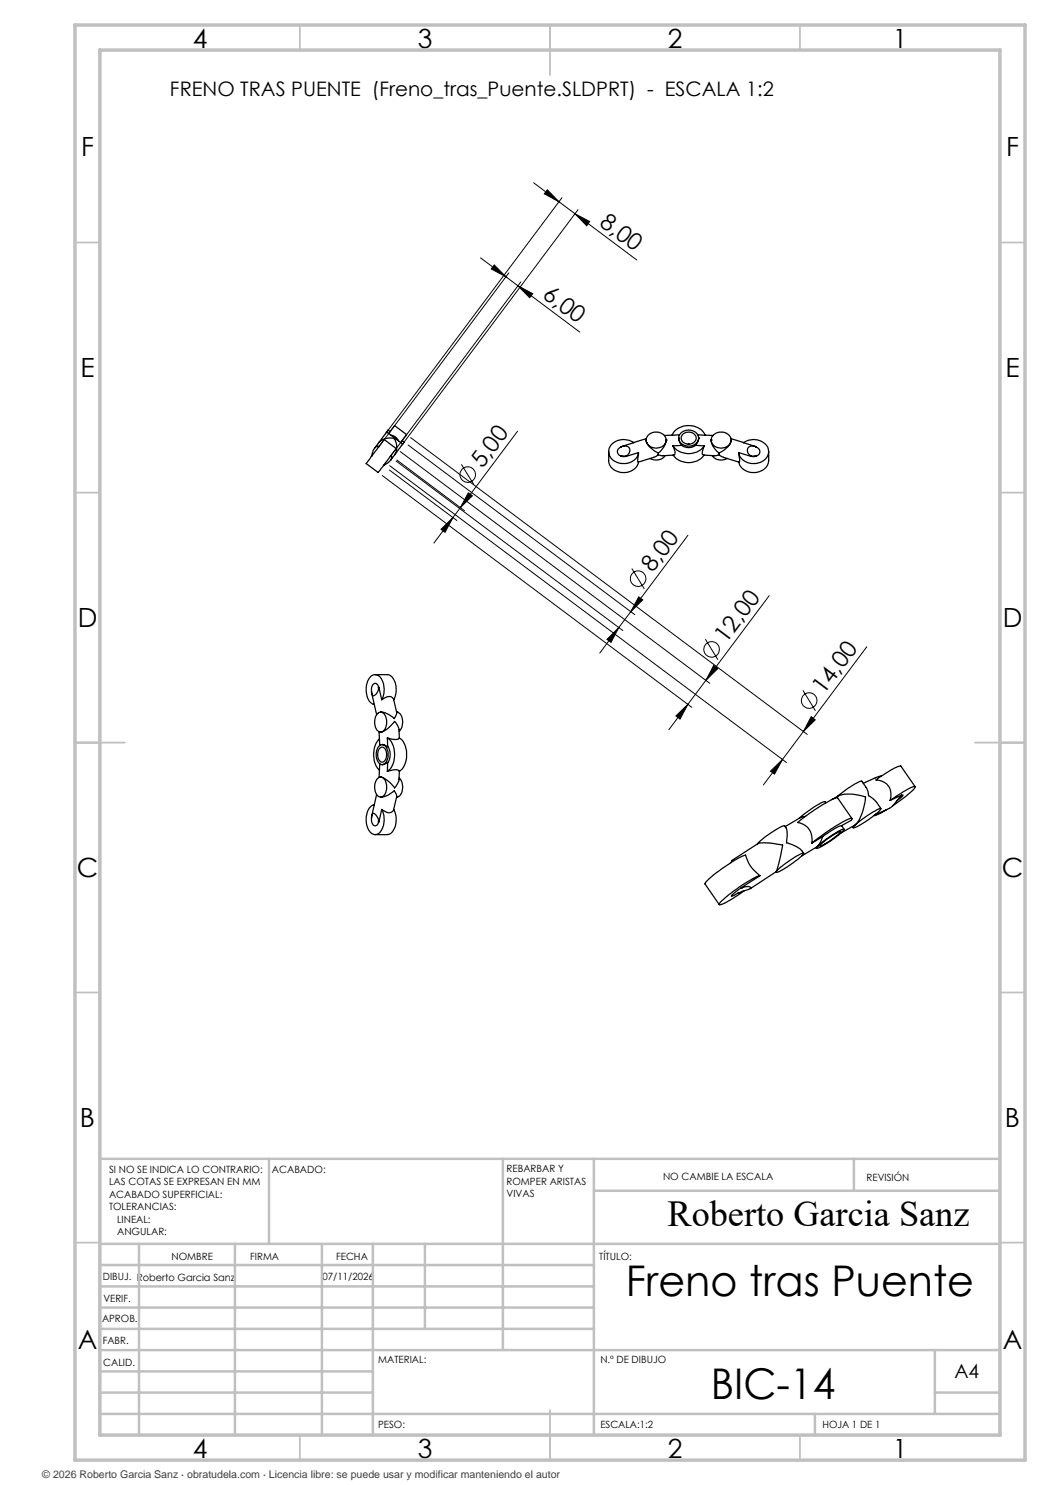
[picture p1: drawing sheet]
<svg xmlns="http://www.w3.org/2000/svg" width="210mm" height="297mm" viewBox="0 0 210 297" stroke-linecap="round" stroke-linejoin="round" font-family="sans-serif">
<g fill="none" stroke="#000" stroke-width=".2">
<path d="M106.7 36.5l5.1 3.9M109.5 38l2.3 2.4-2.9-1.6zM112.4 39.5l-35.4 47.3M96.1 51.6l5.1 3.7M98.8 53l2.4 2.3-3-1.5zM101.2 55.3l14.8 11.1M101.8 54.6l-26.2 34.9M103.6 57.1l2.9 1.6-.6 .8zM104.2 56.4l-26.2 34.9M111.8 40.4l3.2 2.4M115 42.8l12.4 9.2M115 42.8l2.9 1.5-.6 .9z"/>
<path d="M115.6 41.9l-35.4 47.3M76.4 95.1l62 46.4M77.9 94l13.5 10.1M77.9 93.1l79.4 59.4M79.2 92.2l45.4 33.9M79.4 92l13.5 10.1M80 90.3l62 46.4M81.6 89l45.4 33.9M82.1 87.5l79.4 59.4M92.3 92.9l2.5 4.1M93.7 98.6l.8 .6-2.4 2.3zM103.5 86.3l-11.4 15.2"/>
<path d="M88.2 105.9l2.4-2.4-1.6 3zM90.6 103.5l-3.8 5.1M92.1 101.5l-1.5 2M126.4 113.7l2.5 4.1M127.7 119.4l.9 .6-2.4 2.3zM137.6 107.1l-11.4 15.2M153.8 119.1l-12.6 17M123.8 125.5l-1.6 3-.8-.6zM123.8 125.5l-3.9 5.1M126.2 122.3l-2.4 3.2M141.1 127.8l2.5 4.1M141.2 136.1l-7.4 9.8"/>
<path d="M142.7 133.1l.8 .6-2.3 2.4zM160.6 138.1l2.5 4.1M173.4 129.4l-16.9 22.5M135.2 143.2l2.4-2.3-1.6 2.9zM154.1 154.2l2.4-2.3-1.6 2.9zM156.5 151.9l-3.8 5.1M162.2 143.3l.9 .7-2.4 2.3z"/>
<circle cx="93.5" cy="94.9" r="1.56"/>
<circle cx="127.6" cy="115.7" r="1.56"/>
<circle cx="142.3" cy="129.9" r="1.56"/>
<circle cx="161.8" cy="140.1" r="1.56"/>
</g>
<g fill="none" stroke="#c0c0c0" stroke-width=".35">
<path d="M60 5v5M110 5v10M160 5v5M15 48.5h5M200 48.5h5M15 98.5h5M200 98.5h5M15 148.5h10M195 148.5h10M15 198.5h5M200 198.5h5M15 248.5h5"/>
<path d="M200 248.5h5M60 287v5M110 282v10M160 287v5"/>
</g>
<g fill="none" stroke="#c0c0c0" stroke-width=".5">
<path d="M53.8 231.8v17M100.6 231.8v38.2M118.8 231.8v55.2M118.8 238.2h81.2M170.8 231.8v6.4M200 231.8h-180v55.2M20 248.8h180M20 257.3h98.8M20 253h98.8M27.8 248.8v38.2M47 248.8v38.2M64.4 248.8v38.2"/>
<path d="M74.6 248.8v38.2M85 248.8v17M20 265.8h98.8M20 261.5h98.8M20 278.5h54.6M20 274.3h54.6M20 270h180M187 278.5h13M187 270v12.8M20 282.8h180M163 282.8v4.2"/>
</g>
<path d="M15 5h190v287h-190zM20 10h180v277h-180z" fill="none" stroke="#c0c0c0" stroke-width=".7"/>
<g fill="#000">
<path d="M103.6 57.1l2.9 1.6-.6 .8zM98.8 53l2.4 2.3-3-1.5z"/>
<path d="M115 42.8l2.9 1.5-.6 .9zM109.5 38l2.3 2.4-2.9-1.6z"/>
<path d="M88.2 105.9l2.4-2.4-1.6 3zM93.7 98.6l.8 .6-2.4 2.3z"/>
<path d="M123.8 125.5l-1.6 3-.8-.6zM127.7 119.4l.9 .6-2.4 2.3z"/>
<path d="M135.2 143.2l2.4-2.3-1.6 2.9zM142.7 133.1l.8 .6-2.3 2.4z"/>
<path d="M154.1 154.2l2.4-2.3-1.6 2.9zM162.2 143.3l.9 .7-2.4 2.3z"/>
</g>
<g fill="none" stroke="#000" stroke-width=".25">
<path d="M74.3 91.2v.1M75.7 89.4v-.1a.96 .96 0 0 0-1.1 .9l-.3 1M75.7 89.4h.1M75.7 88.6a2.93 2.93 0 0 1 3.1-.9 3.1 3.1 0 0 1 .1 3.3M75.7 88.6l-.8 1.1M75.8 89.3l-.1 .1M76.7 93.1h.1M76.8 87.9l2.4 1.8-3.6 4.8-2.4-1.8zM77.3 86.4l-1.6 2.2M77.3 86.4l3.2 2.4M77.7 86.7l1.2-1.6 2.4 1.8-1.2 1.6M78 86.3l-.4-.3-.3 .4"/>
<path d="M78.1 87a2.06 2.06 0 0 1 1.6 1.2M78.1 91.2h.1M78.2 91.2a.92 .92 0 0 1-.5 1.3l-.9 .6M78.2 91.1v.1M78.9 91l-.8 1.1M80.4 88.1l.4 .3-.3 .4M80.5 88.8l-1.6 2.2M121.7 90.3v1.8a2.9 2.9 0 0 0 4 2.3 2.58 2.58 0 0 0 2-2M124.2 89.3l2.6-.8a3.2 3.2 0 0 0-5 1.4 2.62 2.62 0 0 0 3.1 2.8 2.73 2.73 0 0 0 2.8-2.2M124.2 89.3l.1 .1M124.3 89.4a.96 .96 0 0 0-.8 1 .96 .96 0 0 0 1 .9h.7M124.3 89.4a1.06 1.06 0 0 1 1.6 .3 1.06 1.06 0 0 1-.7 1.5"/>
<path d="M124.3 91.2l.8 .1M124.3 91.2h.1M124.3 89.4h.1M124.3 91.2h-.1M125.2 91.2v.1M125.2 91.3h.1M127.7 90.5l-.1 .8a.88 .88 0 0 0 .1 1.1l3-.9 1-.6M127.7 90.5l-2.5 .8M129.2 88l.2 .6M129.3 87.7l-2.6 .8M129.4 88.6l.6 .9 1.7 1.1M129.6 87.1a2.12 2.12 0 0 1 2.1-.6 2.12 2.12 0 0 1 1.5 1.6 2.06 2.06 0 0 1-2 1.5 2.06 2.06 0 0 1-2-1.7z"/>
<path d="M131.7 90.6v.3M133 91.1a2.29 2.29 0 0 1-3 .6M133.2 88h.1M133.2 88l-.4 1.4-1.1 1.2M134.4 87l-1.5 .1M134.6 89.2a3.9 3.9 0 0 0 6.3 0M134.6 89.2l.1 .3a1.16 1.16 0 0 1 .1 1.5l-2.4 .2-.7-.3M134.6 91a3.9 3.9 0 0 0 6.2 0M135.7 87.6h.1M135.7 87.6v.1M135.7 87.7l.3 .8 .3 .6M135.7 87.7a2.09 2.09 0 0 0 1.9 1.5 2.09 2.09 0 0 0 2-1.1l.1-.4"/>
<path d="M135.7 87.7a2.02 2.02 0 0 1 3.3-1.3 1.46 1.46 0 0 1 .7 1.3M135.9 87l-1.5 .1M136.3 89.1a2.35 2.35 0 0 0 2.8 0M136.3 89.1l-1.7 .1M136.6 86.9a1.58 1.58 0 0 1 1.6-.4 1.58 1.58 0 0 1 1 1.2 1.52 1.52 0 0 1-1.6 1.1 1.52 1.52 0 0 1-1.4-1.4zM137.6 88.8h.2M139.1 89.1l1.8 .1M139.6 87l1.5 .1a3.8 3.8 0 0 0-6.7 0M139.7 87.6h.1M139.7 87.7l-.1 .6-.5 .8M139.7 87.6v.1M140.9 89.2a2.62 2.62 0 0 0-.4 1.7l2.4 .3 .9-.3"/>
<path d="M141 87l1.6 .1M142.2 88h.1M142.2 88l.1 .6 .4 .8 1.1 1.2M142.4 91.1a2.29 2.29 0 0 0 3.1 .6M142.8 86.9a2.08 2.08 0 0 1 3.4 1.2 2.06 2.06 0 0 1-2 1.5 2.06 2.06 0 0 1-2-1.5l.2-.7zM143.8 90.6v.3M146.1 88.6l-1 1.2-1.3 .8M146.2 87.7l2.5 .8M146.2 88l-.1 .6M147.7 90.5l.1 .8a.95 .95 0 0 1 0 1.1l-3.1-.9-.9-.6M147.7 90.5l2.5 .8M150.3 91.2l-.1 .1"/>
<path d="M150.3 91.3h-.1M150.3 91.2v.1M151.2 89.4a.99 .99 0 0 1 .8 1.1 .99 .99 0 0 1-1.2 .8h-.5M151.2 89.4a1.07 1.07 0 0 0-1.7 .8l.1 .5 .7 .5M151.2 91.2l-.8 .1M151.2 89.4h.1M151.2 91.2h.1M151.2 89.3l-2.5-.8a3.3 3.3 0 0 1 4.9 1.2 2.53 2.53 0 0 1-2.8 3 2.85 2.85 0 0 1-3.1-2.2M151.2 89.3v.1M153.7 90.3v1.8a3.1 3.1 0 0 1-4.6 2 2.51 2.51 0 0 1-1.4-1.7M74.3 138.4l1 4.5M75 134.9h2.4a2.37 2.37 0 0 1 1.8 2.6v1.3l-.5 1.1"/>
<path d="M75.7 137.5a.72 .72 0 0 0-.7-.8 .72 .72 0 0 0-.7 .8v1a.48 .48 0 0 0 .3 .7 .48 .48 0 0 0 .6-.4l.4-.5 .2-.9 .5 2.5M76.3 139.9a1.76 1.76 0 0 1 2.2-.4l.2 .4M76.3 139.9a4.1 4.1 0 0 0-.7-4.8 1.49 1.49 0 0 0-2.1 1.2 4.1 4.1 0 0 0 .8 4.3l.6 .3M78.7 139.9l.6 2.6-.5 1.2-1.6-1.1-1.1-.2M75.3 158.9l-1 4.5M75.5 155.7a1.01 1.01 0 0 1 1.1-.2 1.01 1.01 0 0 1 .6 1 2.28 2.28 0 0 1-1 2.9 1.81 1.81 0 0 1-1.3-2.2l.1-.6zM75.6 142.7a1.06 1.06 0 0 1 1.1-.1 1.06 1.06 0 0 1 .5 1 2.19 2.19 0 0 1-1 2.8 1.5 1.5 0 0 1-1.3-1.8l.1-1zM75.8 146.4l.2 2.7M75.8 149.2a.95 .95 0 0 1 1.1-.2 .95 .95 0 0 1 .5 .9 2.36 2.36 0 0 1-.8 3 1.64 1.64 0 0 1-1.4-2.1l.2-.8zM75.9 147.8a4.8 4.8 0 0 0 0 6.3M76 149.6a.81 .81 0 0 1 .8 0 .81 .81 0 0 1 .5 .8 1.56 1.56 0 0 1-.9 2 1.87 1.87 0 0 1-.4-2.8zM76 152.7l-.2 2.8"/>
<path d="M76.1 146.4h.1M76.1 155.4h.1M76.1 159.4l1.3-.3 1.4-1 .5 .8v.4l-.6 2.6M76.2 146.4a5.2 5.2 0 0 0 2.7-2.1l.9 1.4 .1 1.9M76.2 146.4h-.1M76.4 152.9h.1M76.4 148.9h.1M76.4 148.9l1.1 .4M77.5 147.6a4.2 4.2 0 0 1 1.3 4.5l-.1 .5a2.78 2.78 0 0 1-1.2 1.7M77.5 147.6h.2a1.93 1.93 0 0 0 2.2 0M77.5 154.3a2.84 2.84 0 0 1 2.3-.2l.1 .2M77.5 147.6v1.7"/>
<path d="M77.5 149.3a2.79 2.79 0 0 1 0 3.2M77.5 152.5l-1.1 .4M77.5 152.5v1.8M79.3 142.4h.1M79.3 159.4h.1M79.3 142.4a2.05 2.05 0 0 1 1.1 2.8l-.2 .7-.4 .4M79.8 155.6a2.64 2.64 0 0 1-.1 3.7l-.4 .1M79.9 147.6a4.2 4.2 0 0 1 1.3 4.5l-.1 .5a2.78 2.78 0 0 1-1.2 1.7M79.9 154.2l-.1 2-.9 1.4a5.9 5.9 0 0 0-2.7-2.2M166.3 159.9l1.3-.7a7.9 7.9 0 0 1 5.5 .2 10 10 0 0 1-1.9 5.5M167.5 159.3a14.4 14.4 0 0 1 4.9-3.1l1 1.5 .3 1.4 1.4 1.1 1.1 1.5M176.4 155.1l-1.1 .4-2.7 1.2"/>
<path d="M180.3 159l-2 2.4-3.4 1.7M180.3 159.1l.3-.1a1.68 1.68 0 0 1-1.1 1.1l-.1 .1M180.3 159l-2.3 1.1M183 157.3l-2.9-4.1a11.8 11.8 0 0 0-4.2 2.3l-.7 .5a2.93 2.93 0 0 1 2.8 4.1M74.3 163.5v.9a.67 .67 0 0 0 .5 .7 .67 .67 0 0 0 .8-.4l.1-.3M74.9 160.9a3.2 3.2 0 0 0-1.6 3.9l.1 .5a1.61 1.61 0 0 0 2.2 1.5 4.1 4.1 0 0 0 .7-4.9M76.3 161.9a1.62 1.62 0 0 0 2.2 .4l.2-.4M76.3 161.9l-.6 2.5a1.93 1.93 0 0 0-1.1-1.7l-.3 .8M78.7 161.9a3.9 3.9 0 0 1-.8 4.9l-2.9 .1M146.2 172.5l.2-.4 5.1-3.3a11 11 0 0 1 5 .2l-.5 2.9-.7 2.4M147.7 178.5v.1M148.3 177.5l-1.6 1.2-.4 .5 1.4-.7"/>
<path d="M148.3 177.5v.1M148.3 177.5h.1M148.3 177.6a1.6 1.6 0 0 1 1.9-.1 3.1 3.1 0 0 1-1.9 .8l-.6 .3M151.5 168.8a17.1 17.1 0 0 1 5.4-3.7 3.4 3.4 0 0 1 .4 3.1v.4l1.5 .5a3.4 3.4 0 0 1 1.9 1.5M152 175.2a7.3 7.3 0 0 1-2.9-4.2 27.7 27.7 0 0 0-8.1 5.6v.2l2.9 4.1M152 175.2a24.4 24.4 0 0 0-8.1 5.6l-.1 .1a1.7 1.7 0 0 0 1.6-.5l3.5-2.3M152 175.2l-3.7 2.3M155.2 174.4v.1M155.3 174.3l-5.2 3.4M155.4 174.1a16.3 16.3 0 0 1 5.3-3.5 10.6 10.6 0 0 1-3.6 3l-1 .6a.69 .69 0 0 1-.9 .2zM161.1 163.3l-1.1 .3-2.9 1.7M163.2 169.5l.1 .2"/>
<path d="M163.4 169.4l.5-.5a17.4 17.4 0 0 1 4.9-3.1 14.6 14.6 0 0 1-5 3.7l-.5 .2zM163.6 169.2l-3.2 2M164 169l.7-.6a9.9 9.9 0 0 1 3.4-2.1 11.2 11.2 0 0 1-4.1 2.9zM164.5 167.3l-.9 1.9M164.5 167.3l-2.1 1.3M165.2 160.6l-.2-.3a15.4 15.4 0 0 0-5.2 3.4M168.3 165.1l2-1.1 .1-.2a.54 .54 0 0 0-.9 .1 37.2 37.2 0 0 0-7.1 4.7M168.3 165.1a11.5 11.5 0 0 0-3.8 2.2M168.3 165.1l.5 .7M170.4 163.7l-2.9-4.1a24.9 24.9 0 0 0-7 4.1l-1 .8a3.4 3.4 0 0 1 2.9 4.1M170.5 165.3l.1 .3M170.9 165.2a16.3 16.3 0 0 1 5.3-3.5 14.7 14.7 0 0 1-5.2 3.8l-.4 .1z"/>
<path d="M171.2 164.9l-3 1.7M177.4 161.9l-1.4 .8-1.2 .4M178 160.1a16.9 16.9 0 0 1 5-2.8 1.62 1.62 0 0 1-1 1.3l-3.4 2.5"/>
</g>
<g font-size="8.5">
<text x="125.2" y="259.3">Freno tras Puente</text>
<text x="142.2" y="279.7">BIC-14</text>
</g>
<text font-size="7.3" x="133.5" y="245.1">Roberto Garcia Sanz</text>
<g font-size="5.3">
<text x="38.5" y="9.5">4</text>
<text x="83.5" y="9.5">3</text>
<text x="133.6" y="9.5">2</text>
<text x="178.6" y="9.5">1</text>
<text x="16.2" y="31.3">F</text>
<text x="201.2" y="31.3">F</text>
<text x="16.1" y="75.5">E</text>
<text x="201.1" y="75.5">E</text>
<text x="15.5" y="125.5">D</text>
<text x="200.5" y="125.5">D</text>
<text x="15.4" y="175.5">C</text>
<text x="200.4" y="175.5">C</text>
<text x="16" y="225.5">B</text>
<text x="201" y="225.5">B</text>
<text x="15.5" y="269.8">A</text>
<text x="200.5" y="269.8">A</text>
<text x="38.5" y="291.5">4</text>
<text x="83.5" y="291.5">3</text>
<text x="133.6" y="291.5">2</text>
<text x="178.6" y="291.5">1</text>
</g>
<g font-size="4.7">
<text x="119.7" y="45" transform="rotate(37 119.7 45)">8,00</text>
<text x="108.3" y="59.4" transform="rotate(37 108.3 59.4)">6,00</text>
<text x="96.5" y="93.9" transform="rotate(-53 96.5 93.9)">5,00</text>
<text x="130.5" y="114.7" transform="rotate(-53 130.5 114.7)">8,00</text>
<text x="145.2" y="128.8" transform="rotate(-53 145.2 128.8)">12,00</text>
<text x="164.8" y="139.1" transform="rotate(-53 164.8 139.1)">14,00</text>
</g>
<text font-size="4" x="34" y="19.1">FRENO TRAS PUENTE (Freno_tras_Puente.SLDPRT) - ESCALA 1:2</text>
<text font-size="3.9" x="190.9" y="275.5">A4</text>
<text font-size="2.1" fill="#404040" x="8.5" y="295.6">© 2026 Roberto Garcia Sanz · obratudela.com · Licencia libre: se puede usar y modificar manteniendo el autor</text>
<g font-size="2">
<text x="21.8" y="234.6">SI NO SE INDICA LO CONTRARIO:</text>
<text x="21.8" y="237.1">LAS COTAS SE EXPRESAN EN MM</text>
<text x="21.8" y="239.6">ACABADO SUPERFICIAL:</text>
<text x="54.4" y="234.6">ACABADO:</text>
<text x="101.3" y="234.5">REBARBAR Y</text>
<text x="101.3" y="237">ROMPER ARISTAS</text>
<text x="101.3" y="239.5">VIVAS</text>
<text x="132.6" y="236">NO CAMBIE LA ESCALA</text>
<text x="173.3" y="236.2">REVISIÓN</text>
<text x="21.8" y="242.1">TOLERANCIAS:</text>
<text x="23.4" y="244.6">LINEAL:</text>
<text x="23.4" y="247.1">ANGULAR:</text>
<text x="34.3" y="252">NOMBRE</text>
<text x="50" y="251.9">FIRMA</text>
<text x="67.2" y="251.9">FECHA</text>
<text x="119.9" y="251.9">TÍTULO:</text>
<text x="20.6" y="256.1">DIBUJ. Roberto Garcia Sanz</text>
<text x="64.5" y="255.9">07/11/2026</text>
<text x="20.7" y="260.3">VERIF.</text>
<text x="20.4" y="264.4">APROB.</text>
<text x="20.5" y="268.8">FABR.</text>
<text x="20.7" y="273.1">CALID.</text>
<text x="75.6" y="272.5">MATERIAL:</text>
<text x="120.1" y="272.5">N.º DE DIBUJO</text>
<text x="75.6" y="285.5">PESO:</text>
<text x="120.1" y="285.6">ESCALA:1:2</text>
<text x="164.5" y="285.6">HOJA 1 DE 1</text>
</g>
</svg>
